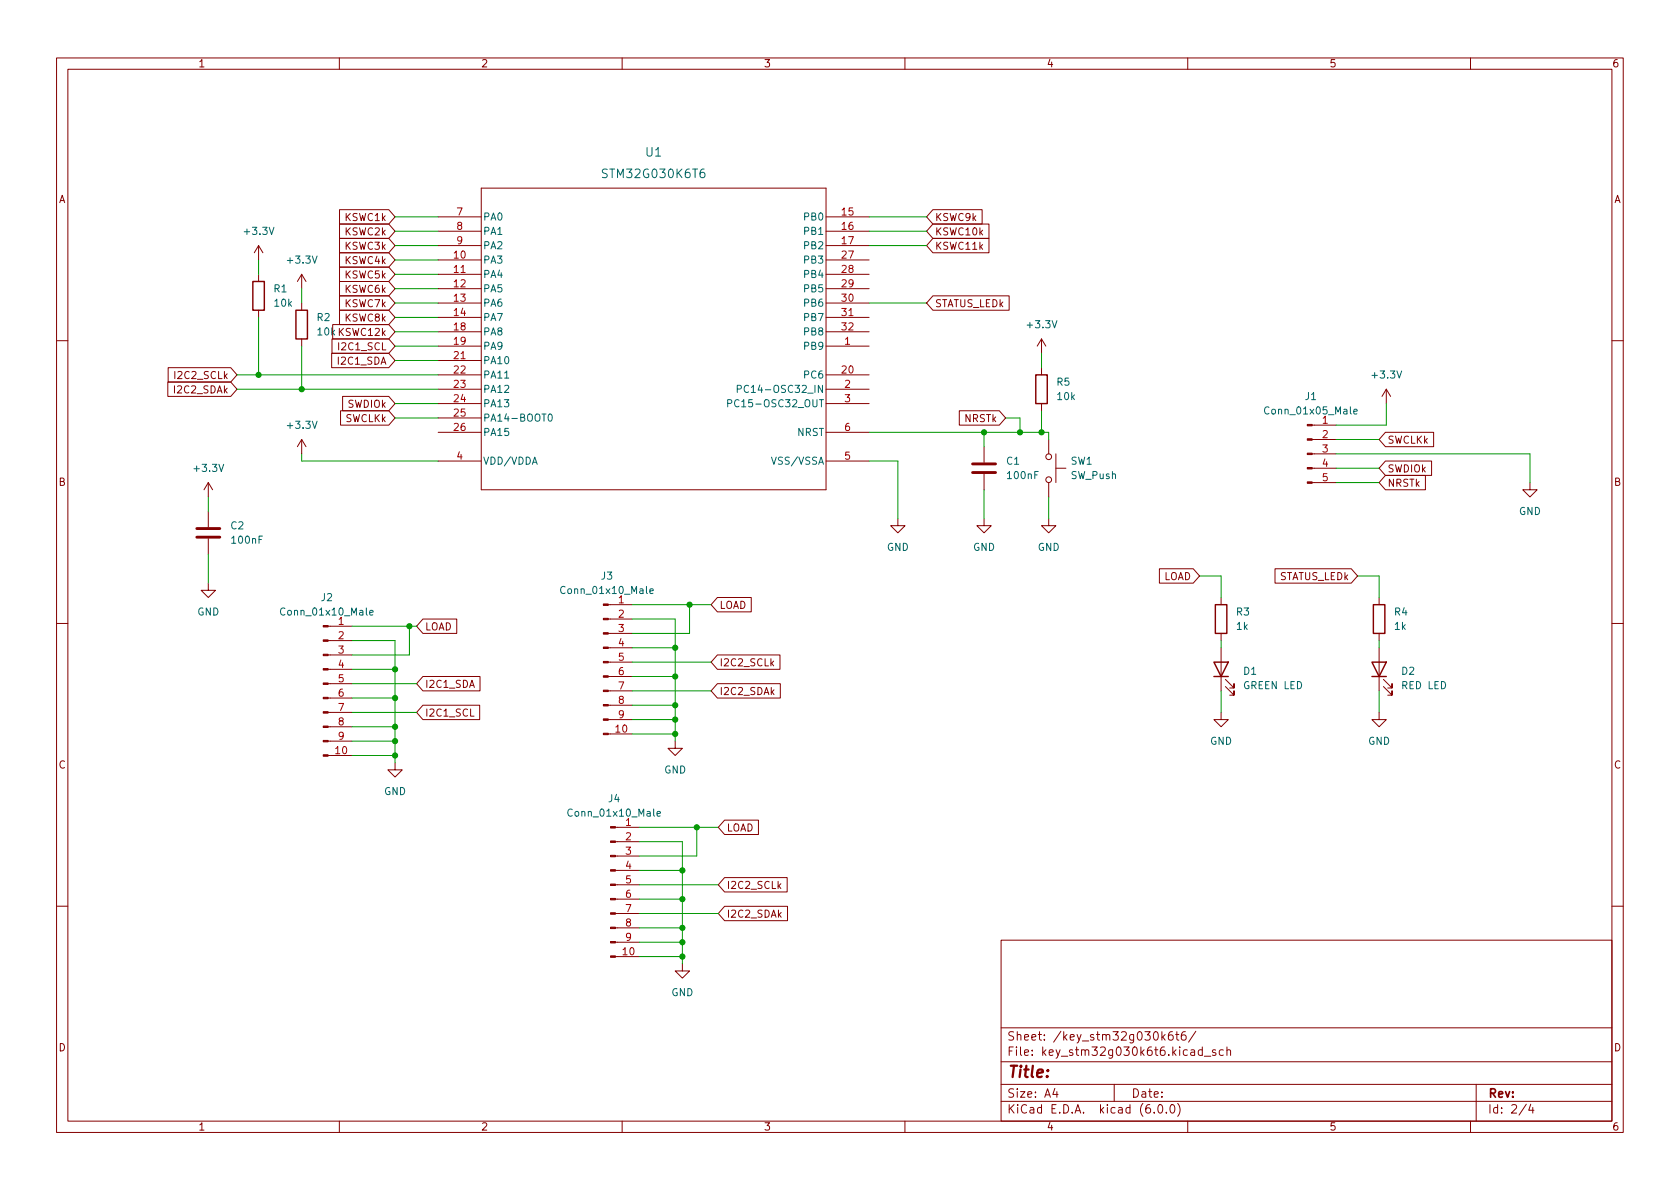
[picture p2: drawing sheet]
<svg xmlns="http://www.w3.org/2000/svg" width="297mm" height="210mm" viewBox="0 0 297 210" stroke-linecap="round" stroke-linejoin="round" font-family="sans-serif">
<g fill="none" stroke="#840000" stroke-width=".18">
<path d="M10 10.2h277v190.1h-277zM12 12.2h273v186.1h-273zM60 10.2v2M110 10.2v2M160 10.2v2M210 10.2v2M260 10.2v2M60 37.1h8.7l1.1 1.2-1.1 1.3h-8.7zM60 39.6h8.7l1.1 1.3-1.1 1.3h-8.7zM77.5 38.3h7.6M85.1 33.3h60.9v53.3h-60.9zM146 38.3h7.7"/>
<path d="M164.9 37.1h8.8v2.5h-8.8l-1.1-1.3zM164.9 39.6h10v2.6h-10l-1.1-1.3zM45.7 43.4v2.6M45.7 48.5v1.3M45.7 54.9v1.2M45.7 43.4l-.7 1.3M45.7 43.4l.8 1.3M53.3 48.5v2.5M53.3 53.6v1.3M53.3 59.9v1.3M53.3 48.5l-.7 1.3M53.3 48.5l.8 1.3"/>
<path d="M58.7 59.9h10l1.1 1.3-1.1 1.3h-10zM58.8 57.4h9.9l1.1 1.3-1.1 1.2h-9.9zM60 42.2h8.7l1.1 1.2-1.1 1.3h-8.7zM60 54.9h8.7l1.1 1.2-1.1 1.3h-8.7zM60 49.8h8.7l1.1 1.2-1.1 1.3h-8.7zM60 47.2h8.7l1.1 1.3-1.1 1.3h-8.7zM60 52.3h8.7l1.1 1.3-1.1 1.3h-8.7zM60 44.7h8.7l1.1 1.3-1.1 1.2h-8.7zM77.5 46h7.6M77.5 48.5h7.6M77.5 51h7.6M77.5 53.6h7.6"/>
<path d="M77.5 56.1h7.6M77.5 40.9h7.6M77.5 43.4h7.6M77.5 58.7h7.6M146 46h7.7M146 48.5h7.7M146 51h7.7M146 53.6h7.7M146 56.1h7.7M146 40.9h7.7M146 43.4h7.7M146 58.7h7.7"/>
<path d="M164.9 52.3h13.5v2.6h-13.5l-1.1-1.3zM164.9 42.2h10v2.5h-10l-1.1-1.3zM184.1 59.9v2.6M184.1 59.9l-.7 1.3M184.1 59.9l.8 1.3M10 60.2h2M29.7 67.6h11.1l1.1 1.2-1.1 1.3h-11.1zM29.7 65h11.1l1.1 1.3-1.1 1.3h-11.1zM53.3 77.7v2.6M53.3 77.7l-.7 1.3M53.3 77.7l.8 1.3M58.6 62.5h10.1l1.1 1.2-1.1 1.3h-10.1z"/>
<path d="M60.2 72.6h8.5l1.1 1.3-1.1 1.3h-8.5zM60.6 70.1h8.1l1.1 1.3-1.1 1.2h-8.1zM77.5 61.2h7.6M77.5 68.8h7.6M77.5 66.3h7.6M77.5 63.7h7.6M77.5 71.4h7.6M77.5 73.9h7.6M77.5 76.4h7.6M146 61.2h7.7M146 68.8h7.7M146 66.3h7.7"/>
<path d="M146 71.4h7.7M146 76.4h7.7M169.6 72.6h7.1l1.1 1.3-1.1 1.3h-7.1zM174 79v2.8M184.1 65v1.3M184.1 71.4v1.2M185.4 77.7v2.6M232 77.7h4.2M232 75.2h4.2M245 76.4h8.5v2.6h-8.5l-1.2-1.3zM245.1 68.8l-.8 1.3M245.1 68.8v2.6"/>
<path d="M245.1 68.8l.8 1.3M285 60.2h2M36.8 85.3l-.7 1.3M36.8 85.3v2.6M36.8 90.4v2.8M36.8 95.2v2.8M36.8 85.3l.8 1.3M77.5 81.5h7.6M146 81.5h7.7M158.7 91.7v1.3h1.3l-1.3 1.2-1.2-1.2h1.2M174 91.7v1.3h1.3l-1.3 1.2-1.3-1.2h1.3M174 83.8v2.8"/>
<path d="M185.4 91.7v1.3h1.3l-1.3 1.2-1.3-1.2h1.3M185.4 85.3v2.6M186.7 82.8h1.8M186.7 80.3v5M232 82.8h4.2M232 85.3h4.2M232 80.3h4.2M245 81.5h8.1v2.6h-8.1l-1.2-1.3zM245 84.1h7v2.5h-7l-1.2-1.3zM270.5 85.3v1.3h1.3l-1.3 1.3-1.3-1.3h1.3M10 110.2h2M36.8 103.1v1.3h1.3l-1.3 1.3-1.2-1.3h1.2"/>
<path d="M58 118.4h4.2M58 115.8h4.2M58 113.3h4.2M58 110.7h4.2M74.8 119.6h10.1v2.6h-10.1l-1.1-1.3zM74.8 109.5h6v2.5h-6l-1.1-1.3zM107.5 119.6h4.3M107.5 117.1h4.3M107.5 114.5h4.3M107.5 112h4.3M107.5 109.5h4.3M107.5 106.9h4.3"/>
<path d="M126.8 105.7h6v2.5h-6l-1.1-1.3zM126.8 115.8h11.1v2.6h-11.1l-1.1-1.3zM205 100.6h6l1.1 1.2-1.1 1.3h-6zM215.9 105.7v1.2M215.9 112v1.3M215.9 114.5v7.7M225.4 100.6h13.5l1.1 1.2-1.1 1.3h-13.5zM243.8 105.7v1.2M243.8 112v1.3M243.8 114.5v7.7M285 110.2h2M58 133.6h4.2"/>
<path d="M58 131.1h4.2M58 128.5h4.2M58 126h4.2M58 123.4h4.2M58 120.9h4.2M69.8 134.9v1.2h1.3l-1.3 1.3-1.2-1.3h1.2M74.8 124.7h10v2.5h-10l-1.1-1.2zM107.5 129.8h4.3M107.5 127.2h4.3M107.5 124.7h4.3M107.5 122.2h4.3M119.4 131.1v1.2h1.2l-1.2 1.3-1.3-1.3h1.3"/>
<path d="M126.8 120.9h11.2v2.5h-11.2l-1.1-1.2zM215.9 126v1.2h1.3l-1.3 1.3-1.3-1.3h1.3M216.7 121.4l1.5 1.5v-.7v.7h-.8M216.7 120.1l1.5 1.6v-.8v.8h-.8M243.8 126v1.2h1.3l-1.3 1.3-1.2-1.3h1.2M244.6 121.4l1.5 1.5v-.7v.7h-.7M244.6 120.1l1.5 1.6v-.8v.8h-.7M108.8 159h4.2M108.8 156.5h4.2M108.8 153.9h4.2M108.8 151.4h4.2M108.8 148.8h4.2"/>
<path d="M108.8 146.3h4.2M128.1 155.2h11.1v2.5h-11.1l-1.1-1.2zM128.1 145h6v2.6h-6l-1.1-1.3zM10 160.2h2M108.8 169.2h4.2M108.8 166.6h4.2M108.8 164.1h4.2M108.8 161.5h4.2M120.6 170.4v1.3h1.3l-1.3 1.3-1.2-1.3h1.2M128.1 160.3h11.1v2.5h-11.1l-1.1-1.3zM177 166.3h108v32h-108zM285 160.2h2"/>
<path d="M60 198.3v2M110 198.3v2M160 198.3v2M177 194.8h108M177 191.8h108M177 187.8h108M177 181.8h108M186.5 192.5l-.4 1h1M186.9 193v1M197 191.8v3M204.1 196.7v.1M204.9 195.4l.2-.1a.81 .81 0 0 1 .6 .7 .81 .81 0 0 1-.3 .8h-.2a.81 .81 0 0 1-.6-.6 .81 .81 0 0 1 .3-.8z"/>
<path d="M205.4 182.4v1.5M205.6 183.4l.4 .5M206 182.9l-.6 .6M206.2 196.7v.1M207.1 195.4l.1-.1a.81 .81 0 0 1 .6 .7 .81 .81 0 0 1-.3 .8h-.1a.81 .81 0 0 1-.6-.6 .81 .81 0 0 1 .3-.8zM207.3 182.4a.59 .59 0 0 0-.7 .7v.5l.1 .3h.4l.3-.1v-.5l-.1-.2-.4-.1-.3 .3M207.9 182.9h.5M208.1 182.4v1.3l.3 .2M208.2 195.1a1.72 1.72 0 0 1 0 2.3M209.6 182.4a.59 .59 0 0 0-.7 .7v.5l.1 .3h.4l.2-.1 .1-.5-.1-.2-.5-.1-.2 .3M210 198.3v2M211.4 182.4l-1.3 1.9"/>
<path d="M212.6 185.7l-.5-.1-.2 .3v.4l.1 .3h.6M212.6 185.1v1.5M212.9 186.8h1.2M214.9 185.7l-.3-.1-.2 .2v.3l.5 .1v.4h-.5M216.3 185.7l-.4-.1-.3 .3v.4l.1 .3h.6M216.9 185.8l.2-.2 .4 .1 .1 .9M216.9 185.1v1.5M260 198.3v2M261 191.8v6.5M269.9 195.3l-1.3 1.9M270.6 195.3l-.3 1h.9M271 195.8v1"/>
<circle cx="185.4" cy="80.8" r=".51"/>
<circle cx="185.4" cy="84.8" r=".51"/>
</g>
<path d="M89.2 66.9h.8M97.1 73.3l.1-.1a.68 .68 0 0 1 .5 .6 .68 .68 0 0 1-.5 .7 .84 .84 0 0 1-.1-1.2zM128.7 71.3h.6l.1-.2-.1-.3-.6-.1v1.2M130.4 68.8l.6-.1 .1-.1-.1-.3-.6-.2v1.3M132.4 68.3a.6 .6 0 0 0-.9 .4 .6 .6 0 0 0 .6 .7l.3-.1M239.4 72.8l.6-.1-.1-.3h-.4l-.1 .1v.7h.5M65.4 108.3l.6-.1-.1-.2-.3-.1-.2 .2v.6h.5M114.9 104.5l.6-.1-.1-.2-.3-.1-.2 .2 .1 .6h.4M116.2 143.9l.6-.1-.1-.3h-.3l-.2 .2v.6h.5" fill="none" stroke="#006464" stroke-width=".18"/>
<g fill="#840000" stroke="#840000" stroke-width=".18">
<path d="M57.1 133.5h.9v.2h-.9z"/>
<path d="M57.1 130.9h.9v.3h-.9z"/>
<path d="M57.1 128.4h.9v.2h-.9z"/>
<path d="M57.1 125.9h.9v.2h-.9z"/>
<path d="M57.1 123.3h.9v.3h-.9z"/>
<path d="M57.1 120.8h.9v.2h-.9z"/>
<path d="M57.1 118.2h.9v.3h-.9z"/>
<path d="M57.1 115.7h.9v.2h-.9z"/>
<path d="M57.1 113.2h.9v.2h-.9z"/>
<path d="M57.1 110.6h.9v.3h-.9z"/>
<path d="M106.7 129.7h.8v.2h-.8z"/>
<path d="M106.7 127.1h.8v.3h-.8z"/>
<path d="M106.7 124.6h.8v.2h-.8z"/>
<path d="M106.7 122h.8v.3h-.8z"/>
<path d="M106.7 119.5h.8v.3h-.8z"/>
<path d="M106.7 117h.8v.2h-.8z"/>
<path d="M106.7 114.4h.8v.3h-.8z"/>
<path d="M106.7 111.9h.8v.2h-.8z"/>
<path d="M106.7 109.3h.8v.3h-.8z"/>
<path d="M106.7 106.8h.8v.3h-.8z"/>
<path d="M107.9 169h.9v.3h-.9z"/>
<path d="M107.9 166.5h.9v.2h-.9z"/>
<path d="M107.9 164h.9v.2h-.9z"/>
<path d="M107.9 161.4h.9v.3h-.9z"/>
<path d="M107.9 158.9h.9v.2h-.9z"/>
<path d="M107.9 156.3h.9v.3h-.9z"/>
<path d="M107.9 153.8h.9v.2h-.9z"/>
<path d="M107.9 151.3h.9v.2h-.9z"/>
<path d="M107.9 148.7h.9v.3h-.9z"/>
<path d="M107.9 146.2h.9v.2h-.9z"/>
<path d="M231.1 85.2h.9v.3h-.9z"/>
<path d="M231.1 82.7h.9v.2h-.9z"/>
<path d="M231.1 80.1h.9v.3h-.9z"/>
<path d="M231.1 77.6h.9v.2h-.9z"/>
<path d="M231.1 75.1h.9v.2h-.9z"/>
</g>
<path d="M44.7 49.8h2v5.1h-2zM52.3 54.9h2.1v5h-2.1zM183.1 66.3h2.1v5.1h-2.1zM214.6 117.1h2.6l-1.3 2.5zM214.6 119.6h2.6M214.9 106.9h2v5.1h-2zM242.6 117.1h2.5l-1.3 2.5zM242.6 119.6h2.5M242.8 106.9h2.1v5.1h-2.1z" fill="none" stroke="#840000" stroke-width=".25"/>
<path d="M34.8 95h4.1M34.8 93.5h4.1M172 83.6h4M172 82h4" fill="none" stroke="#840000" stroke-width=".51"/>
<g fill="none" stroke="#009600" stroke-width=".18">
<path d="M69.8 38.3h7.7M153.7 38.3h10.1M45.7 46v2.5M45.7 56.1v10.2M53.3 51v2.6M69.8 58.7h7.7M69.8 56.1h7.7M69.8 53.6h7.7M69.8 51h7.7M69.8 46h7.7M69.8 48.5h7.7M69.8 43.4h7.7"/>
<path d="M69.8 40.9h7.7M153.7 53.6h10.1M153.7 43.4h10.1M153.7 40.9h10.1M41.9 66.3h35.6M41.9 68.8h35.6M53.3 61.2v7.6M69.8 73.9h7.7M69.8 71.4h7.7M69.8 61.2h7.7M69.8 63.7h7.7M153.7 76.4h31.7v1.3"/>
<path d="M174 76.4v2.6M177.8 73.9h2.5v2.5M184.1 62.5v2.5M184.1 72.6v3.8M236.2 77.7h7.6M245.1 71.4v3.8h-8.9M36.8 87.9v2.5M36.8 98v5.1M53.3 80.3v1.2h24.2M153.7 81.5h5v10.2M174 86.6v5.1M185.4 87.9v3.8"/>
<path d="M236.2 80.3h34.3v5M236.2 82.8h7.6M236.2 85.3h7.6M62.2 118.4h7.6M62.2 113.3h7.6v21.6M62.2 110.7h11.5M72.4 110.7v5.1h-10.2M111.8 119.6h7.6M111.8 109.5h7.6v21.6M111.8 117.1h13.9M111.8 106.9h13.9M111.8 114.5h7.6"/>
<path d="M121.9 106.9v5.1h-10.1M212.1 101.8h3.8v3.9M215.9 113.3v1.2M240 101.8h3.8v3.9M243.8 113.3v1.2M62.2 120.9h11.5M62.2 126h11.5M62.2 123.4h7.6M62.2 133.6h7.6M62.2 131.1h7.6M62.2 128.5h7.6M111.8 122.2h13.9"/>
<path d="M111.8 129.8h7.6M111.8 127.2h7.6M111.8 124.7h7.6M215.9 122.2v3.8M243.8 122.2v3.8M113 156.5h14M113 159h7.6M113 148.8h7.6v21.6M113 146.3h14M113 153.9h7.6M123.2 146.3v5.1h-10.2M113 161.5h14"/>
<path d="M113 169.2h7.6M113 164.1h7.6M113 166.6h7.6"/>
</g>
<g fill="#009600" stroke="#009600" stroke-width=".18">
<circle cx="72.4" cy="110.7" r=".46"/>
<circle cx="69.8" cy="128.5" r=".46"/>
<circle cx="119.4" cy="119.6" r=".46"/>
<circle cx="119.4" cy="129.8" r=".46"/>
<circle cx="119.4" cy="127.2" r=".46"/>
<circle cx="69.8" cy="118.4" r=".46"/>
<circle cx="69.8" cy="131.1" r=".46"/>
<circle cx="69.8" cy="133.6" r=".46"/>
<circle cx="69.8" cy="123.4" r=".46"/>
<circle cx="45.7" cy="66.3" r=".46"/>
<circle cx="53.3" cy="68.8" r=".46"/>
<circle cx="121.9" cy="106.9" r=".46"/>
<circle cx="119.4" cy="114.5" r=".46"/>
<circle cx="120.6" cy="159" r=".46"/>
<circle cx="120.6" cy="153.9" r=".46"/>
<circle cx="120.6" cy="169.2" r=".46"/>
<circle cx="123.2" cy="146.3" r=".46"/>
<circle cx="120.6" cy="166.6" r=".46"/>
<circle cx="120.6" cy="164.1" r=".46"/>
<circle cx="119.4" cy="124.7" r=".46"/>
<circle cx="184.1" cy="76.4" r=".46"/>
<circle cx="180.3" cy="76.4" r=".46"/>
<circle cx="174" cy="76.4" r=".46"/>
</g>
<text font-size="2.8" fill="#840000" x="178" y="190.6">Title:</text>
<g font-size="2.1" fill="#006464">
<text x="114.2" y="27.7">U1</text>
<text x="107" y="31.5">STM32G030K6T6</text>
</g>
<g font-size="2.1" fill="#840000">
<text x="178" y="184">Sheet: /key_stm32g030k6t6/</text>
<text x="178" y="186.7">File: key_stm32g030k6t6.kicad_sch</text>
<text x="178" y="196.9">KiCad E.D.A. kicad (6.0.0)</text>
<text x="178" y="194.1">Size: A4</text>
<text x="200" y="194.1">Date:</text>
<text x="263" y="194.1">Rev:</text>
<text x="263" y="196.9">Id: 2/4</text>
</g>
<g font-size="1.8" fill="#840000">
<text x="35" y="11.9">1</text>
<text x="85" y="11.9">2</text>
<text x="135" y="11.9">3</text>
<text x="185" y="11.9">4</text>
<text x="235" y="11.9">5</text>
<text x="285" y="11.9">6</text>
<text x="10.3" y="35.9">A</text>
<text x="285.3" y="35.9">A</text>
<text x="61.1" y="39.1">KSWC1k</text>
<text x="61.1" y="41.6">KSWC2k</text>
<text x="165.3" y="39.1">KSWC9k</text>
<text x="165.3" y="41.6">KSWC10k</text>
<text x="61.1" y="44.2">KSWC3k</text>
<text x="61.1" y="46.7">KSWC4k</text>
<text x="165.3" y="44.2">KSWC11k</text>
<text x="61.1" y="51.8">KSWC6k</text>
<text x="61.1" y="49.2">KSWC5k</text>
<text x="56.2" y="59.3">10k KSWC12k</text>
<text x="61.1" y="56.9">KSWC8k</text>
<text x="61.1" y="54.3">KSWC7k</text>
<text x="165.3" y="54.3">STATUS_LEDk</text>
<text x="60" y="64.5">I2C1_SDA</text>
<text x="60.2" y="61.9">I2C1_SCL</text>
<text x="31" y="69.6">I2C2_SDAk</text>
<text x="31.2" y="67">I2C2_SCLk</text>
<text x="61" y="74.6">SWCLKk</text>
<text x="61.4" y="72.1">SWDIOk</text>
<text x="170.6" y="74.6">NRSTk</text>
<text x="245.3" y="83.5">SWDIOk</text>
<text x="245.3" y="78.4">SWCLKk</text>
<text x="10.3" y="85.9">B</text>
<text x="245.3" y="86.1">NRSTk</text>
<text x="285.3" y="85.9">B</text>
<text x="127.2" y="107.7">LOAD</text>
<text x="205.7" y="102.6">LOAD</text>
<text x="226" y="102.6">STATUS_LEDk</text>
<text x="75.1" y="111.5">LOAD</text>
<text x="127.2" y="117.8">I2C2_SCLk</text>
<text x="75.1" y="121.6">I2C1_SDA</text>
<text x="127.2" y="122.9">I2C2_SDAk</text>
<text x="75.1" y="126.7">I2C1_SCL</text>
<text x="10.3" y="135.9">C</text>
<text x="285.3" y="135.9">C</text>
<text x="128.4" y="147">LOAD</text>
<text x="128.4" y="157.2">I2C2_SCLk</text>
<text x="128.4" y="162.3">I2C2_SDAk</text>
<text x="10.3" y="185.9">D</text>
<text x="285.3" y="185.9">D</text>
<text x="35" y="199.9">1</text>
<text x="85" y="199.9">2</text>
<text x="135" y="199.9">3</text>
<text x="185" y="199.9">4</text>
<text x="235" y="199.9">5</text>
<text x="285" y="199.9">6</text>
</g>
<g font-size="1.8" fill="#006464">
<text x="43.4" y="41.5">+3.3V</text>
<text x="85.3" y="39">PA0</text>
<text x="85.3" y="41.5">PA1</text>
<text x="142.4" y="39">PB0</text>
<text x="142.4" y="41.5">PB1</text>
<text x="51" y="46.6">+3.3V</text>
<text x="85.3" y="46.6">PA3</text>
<text x="85.3" y="44.1">PA2</text>
<text x="142.4" y="44.1">PB2</text>
<text x="142.4" y="46.6">PB3</text>
<text x="48.4" y="51.7">R1</text>
<text x="85.3" y="49.1">PA4</text>
<text x="85.3" y="51.7">PA5</text>
<text x="142.4" y="49.1">PB4</text>
<text x="142.4" y="51.7">PB5</text>
<text x="48.6" y="54.2">10k</text>
<text x="56.1" y="56.8">R2</text>
<text x="85.3" y="54.2">PA6</text>
<text x="85.3" y="56.8">PA7</text>
<text x="85.3" y="59.3">PA8</text>
<text x="142.4" y="54.2">PB6</text>
<text x="142.4" y="56.8">PB7</text>
<text x="142.4" y="59.3">PB8</text>
<text x="181.8" y="58">+3.3V</text>
<text x="85.3" y="61.8">PA9</text>
<text x="85.3" y="64.4">PA10</text>
<text x="142.4" y="61.8">PB9</text>
<text x="85.3" y="66.9">PA11</text>
<text x="85.3" y="69.5">PA12</text>
<text x="132.2" y="69.5">PC14-OSC32_IN</text>
<text x="142.4" y="66.9">PC6</text>
<text x="186.9" y="68.2">R5</text>
<text x="187" y="70.7">10k</text>
<text x="230.8" y="70.7">J1</text>
<text x="242.8" y="66.9">+3.3V</text>
<text x="51" y="75.8">+3.3V</text>
<text x="85.3" y="72">PA13</text>
<text x="85.3" y="74.5">PA14-BOOT0</text>
<text x="85.3" y="77.1">PA15</text>
<text x="130.3" y="72">PC15-OSC32_OUT</text>
<text x="141" y="77.1">NRST</text>
<text x="224.1" y="73.3">Conn_01x05_Male</text>
<text x="34.5" y="83.4">+3.3V</text>
<text x="85.3" y="82.2">VDD/VDDA</text>
<text x="136.9" y="82.2">VSS/VSSA</text>
<text x="178" y="82.2">C1</text>
<text x="189.3" y="82.2">SW1</text>
<text x="178.3" y="84.7">100nF</text>
<text x="189.3" y="84.7">SW_Push</text>
<text x="40.8" y="93.6">C2</text>
<text x="268.5" y="91.1">GND</text>
<text x="41.1" y="96.1">100nF</text>
<text x="156.8" y="97.4">GND</text>
<text x="172" y="97.4">GND</text>
<text x="183.5" y="97.4">GND</text>
<text x="56.8" y="106.3">J2</text>
<text x="99.6" y="105">Conn_01x10_Male</text>
<text x="106.3" y="102.5">J3</text>
<text x="34.9" y="108.8">GND</text>
<text x="50.1" y="108.8">Conn_01x10_Male</text>
<text x="218.6" y="108.8">R3</text>
<text x="218.7" y="111.4">1k</text>
<text x="246.6" y="108.8">R4</text>
<text x="246.6" y="111.4">1k</text>
<text x="219.9" y="119.3">D1</text>
<text x="247.8" y="119.3">D2</text>
<text x="219.9" y="121.9">GREEN LED</text>
<text x="247.9" y="121.9">RED LED</text>
<text x="213.9" y="131.7">GND</text>
<text x="241.9" y="131.7">GND</text>
<text x="117.4" y="136.8">GND</text>
<text x="67.9" y="140.6">GND</text>
<text x="107.6" y="141.9">J4</text>
<text x="100.9" y="144.4">Conn_01x10_Male</text>
<text x="118.7" y="176.1">GND</text>
</g>
<g font-size="1.8" fill="#a90000">
<text x="80.8" y="38.1">7</text>
<text x="80.8" y="40.6">8</text>
<text x="148.9" y="38.1">15</text>
<text x="148.9" y="40.6">16</text>
<text x="80.3" y="45.7">10</text>
<text x="80.8" y="43.2">9</text>
<text x="148.9" y="43.2">17</text>
<text x="148.9" y="45.7">27</text>
<text x="80.3" y="48.3">11</text>
<text x="80.3" y="50.8">12</text>
<text x="80.3" y="53.3">13</text>
<text x="148.9" y="48.3">28</text>
<text x="148.9" y="50.8">29</text>
<text x="148.9" y="53.3">30</text>
<text x="80.3" y="55.9">14</text>
<text x="80.3" y="58.4">18</text>
<text x="148.9" y="55.9">31</text>
<text x="148.9" y="58.4">32</text>
<text x="80.3" y="61">19</text>
<text x="80.3" y="63.5">21</text>
<text x="149.4" y="61">1</text>
<text x="80.3" y="66">22</text>
<text x="80.3" y="68.6">23</text>
<text x="80.3" y="71.1">24</text>
<text x="148.9" y="66">20</text>
<text x="149.4" y="68.6">2</text>
<text x="149.4" y="71.1">3</text>
<text x="80.3" y="73.7">25</text>
<text x="80.3" y="76.2">26</text>
<text x="149.4" y="76.2">6</text>
<text x="233.8" y="74.9">1</text>
<text x="233.8" y="77.5">2</text>
<text x="80.8" y="81.3">4</text>
<text x="149.4" y="81.3">5</text>
<text x="233.8" y="80">3</text>
<text x="233.8" y="82.5">4</text>
<text x="233.8" y="85.1">5</text>
<text x="109.4" y="106.7">1</text>
<text x="59.8" y="110.5">1</text>
<text x="59.8" y="113">2</text>
<text x="109.4" y="109.2">2</text>
<text x="109.4" y="111.8">3</text>
<text x="59.8" y="115.6">3</text>
<text x="59.8" y="118.1">4</text>
<text x="109.4" y="114.3">4</text>
<text x="109.4" y="116.8">5</text>
<text x="109.4" y="119.4">6</text>
<text x="59.8" y="120.6">5</text>
<text x="59.8" y="123.2">6</text>
<text x="59.8" y="125.7">7</text>
<text x="109.4" y="121.9">7</text>
<text x="109.4" y="124.5">8</text>
<text x="59.8" y="128.3">8</text>
<text x="59.8" y="130.8">9</text>
<text x="108.9" y="129.5">10</text>
<text x="109.4" y="127">9</text>
<text x="59.3" y="133.3">10</text>
<text x="110.6" y="146">1</text>
<text x="110.6" y="148.6">2</text>
<text x="110.6" y="151.1">3</text>
<text x="110.6" y="153.7">4</text>
<text x="110.6" y="156.2">5</text>
<text x="110.6" y="158.7">6</text>
<text x="110.6" y="161.3">7</text>
<text x="110.6" y="163.8">8</text>
<text x="110.6" y="166.4">9</text>
<text x="110.1" y="168.9">10</text>
</g>
</svg>
